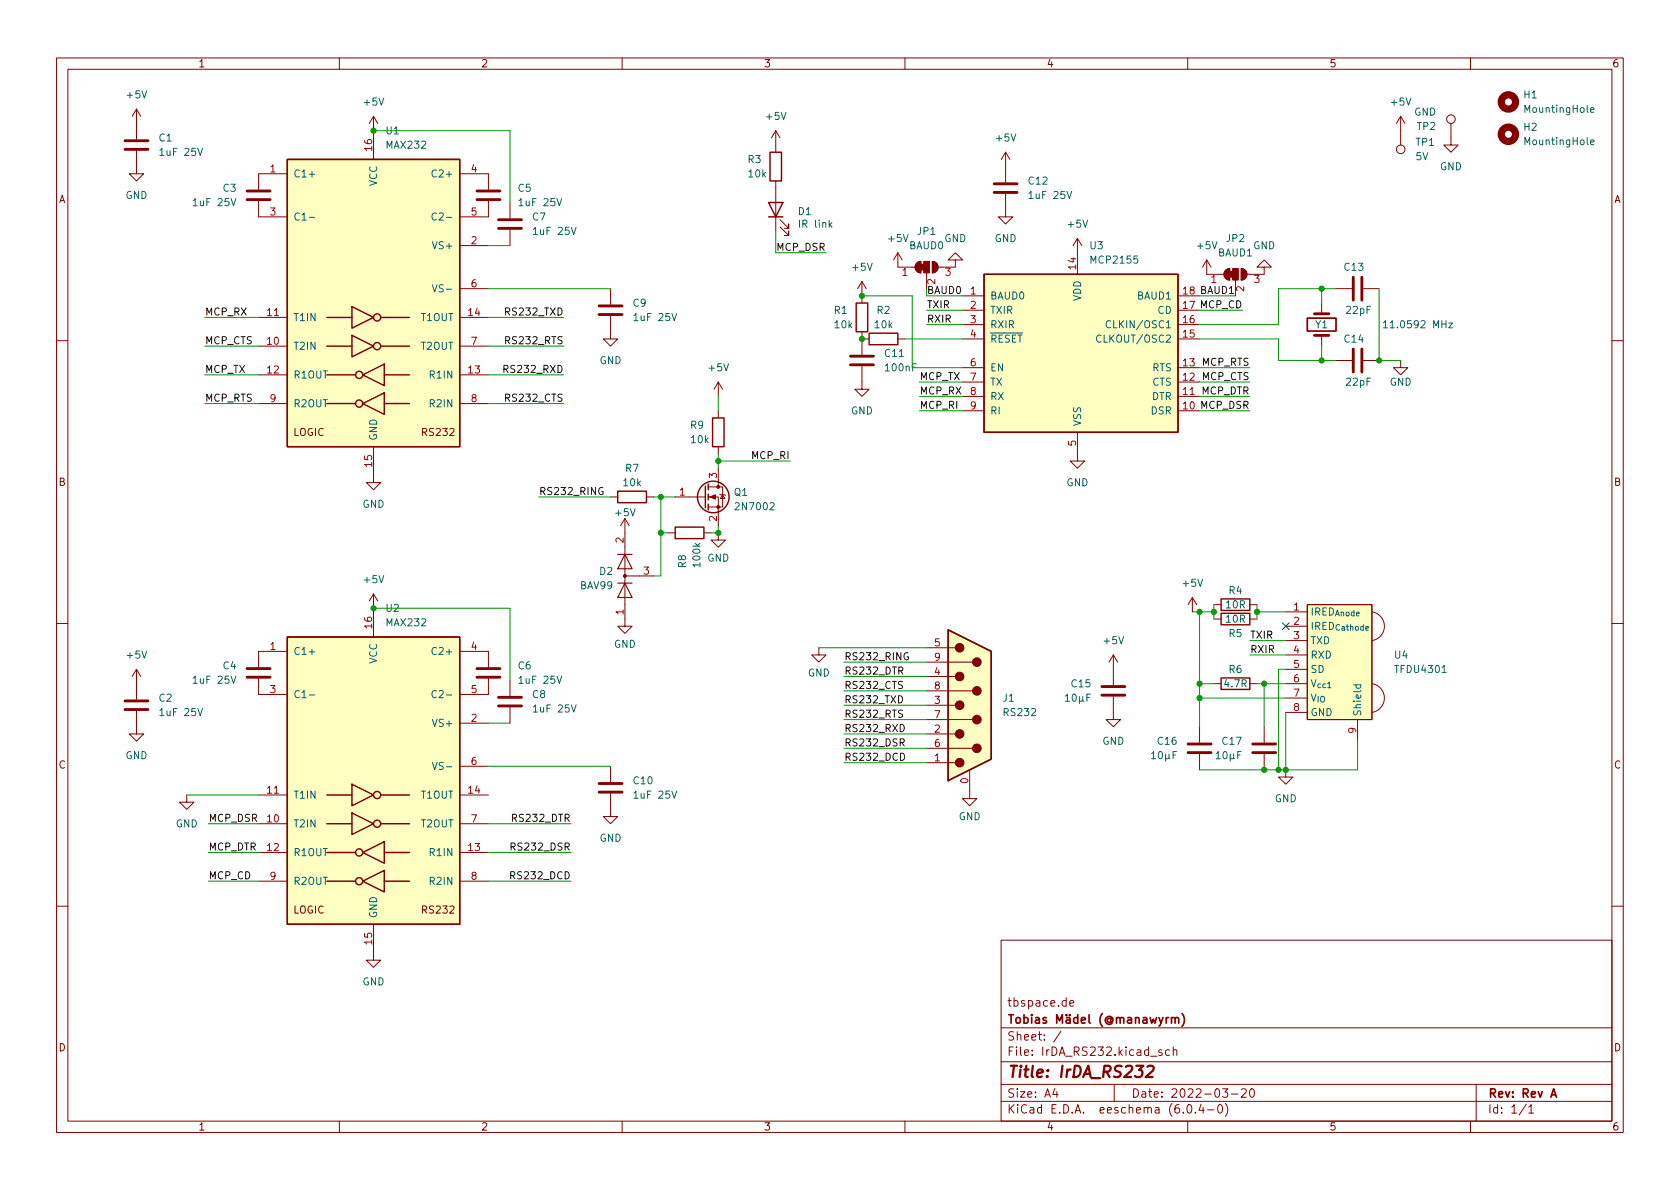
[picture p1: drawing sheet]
<svg xmlns="http://www.w3.org/2000/svg" width="297mm" height="210mm" viewBox="0 0 297 210" stroke-linecap="round" stroke-linejoin="round" font-family="sans-serif">
<g fill="none" stroke="#840000" stroke-width=".18">
<path d="M10 10.2h277v190.1h-277zM12 12.2h273v186.1h-273zM24.1 19.3v5.3M24.1 19.3l.8 1.3M24.1 19.3l-.7 1.3M60 10.2v2M110 10.2v2M160 10.2v2M210 10.2v2M260 10.2v2M24.1 26.7v4h1.3l-1.3 1.3-1.2-1.3h1.2M45.7 35.6v2.7h5.1"/>
<path d="M50.8 30.7h-5.1v2.8M66 20.6v7.6M66 20.6l.8 1.2M66 20.6l-.7 1.2M81.3 30.7h5.1v2.8M86.4 35.6v2.7h-5.1M90.2 35.8v2.8M137.2 23.1v3.8M137.2 32v8.9M137.2 23.1l-.8 1.3M137.2 23.1l.7 1.3M137.9 38.9l1.5 1.5v-.8v.8h-.7"/>
<path d="M177.8 34.3v4h1.3l-1.3 1.3-1.3-1.3h1.3M177.8 26.9v5.4M177.8 26.9l.8 1.3M177.8 26.9l-.8 1.3M247.6 20.6l-.7 1.2M247.6 20.6v5M247.6 20.6l.8 1.2M256.5 21.8v3.8h-1.2l1.2 1.3 1.3-1.3h-1.3M45.7 56.1h5.1M81.3 51h5.1M81.3 56.1h5.1M81.3 43.4h5.1"/>
<path d="M90.2 40.6v2.8M107.9 55.9v4h1.3l-1.3 1.3-1.2-1.3h1.2M107.9 51v2.8M137.9 40.1l1.5 1.6v-.8v.8h-.7M152.4 59.9h1.3M152.4 49.8v3.8M152.4 58.7v4M152.4 49.8l.8 1.2M152.4 49.8l-.8 1.2M158.7 59.9h1.3M158.7 44.7l-.7 1.3M158.7 44.7v2.5h3.1"/>
<path d="M158.7 44.7l.8 1.3M162.1 46.5l.7-.3v2.1a1.02 1.02 0 0 1-.9-.7 1.02 1.02 0 0 1 .2-1.1zM163.8 48.3v2.7M164.8 46.2a1.02 1.02 0 0 1 1.1 1 1.02 1.02 0 0 1-1.1 1.1zM168.9 46h-1.3l1.3-1.3 1.3 1.3h-1.3v1.2h-3M170.2 52.3h3.8M170.2 59.9h3.8M170.2 57.4h3.8M170.2 54.9h3.8M190.5 42.2v6.3M190.5 42.2l-.8 1.2M190.5 42.2l.8 1.2"/>
<path d="M208.3 52.3h3.8M208.3 59.9h3.8M208.3 57.4h3.8M208.3 54.9h3.8M213.4 46v2.5h3M213.4 46l-.8 1.2M213.4 46l.7 1.2M216.7 47.8l.7-.3v2a1.02 1.02 0 0 1-.9-.6 1.02 1.02 0 0 1 .2-1.1zM218.4 49.5v2.8M219.5 47.5a1.02 1.02 0 0 1 1 1 1.02 1.02 0 0 1-1 1zM223.5 47.2h-1.3l1.3-1.2 1.3 1.2h-1.3v1.3h-3M233.7 53.6v1.9"/>
<path d="M233.7 59.3v1.9M236.2 51h2.8M241 51h2.8M10 60.2h2M45.7 61.2h5.1M45.7 66.3h5.1M45.7 71.4h5.1M66 79v6.3h1.3l-1.3 1.3-1.2-1.3h1.2M81.3 61.2h5.1M81.3 66.3h5.1M81.3 71.4h5.1M127 67.6v2.5"/>
<path d="M127 72.6v1.3M127 79v1.3M127 67.6l-.8 1.2M127 67.6l.8 1.2M152.4 64.8v4h1.3l-1.3 1.3-1.3-1.3h1.3M170.2 72.6h3.8M170.2 70.1h3.8M170.2 67.6h3.8M170.2 65h3.8M190.5 76.4v5.1h1.3l-1.3 1.3-1.3-1.3h1.3M208.3 72.6h3.8M208.3 70.1h3.8"/>
<path d="M208.3 67.6h3.8M208.3 65h3.8M236.2 63.7h2.8M241 63.7h2.8M247.6 63.7v1.3h1.3l-1.3 1.3-1.2-1.3h1.2M285 60.2h2M107.9 87.9h1.3M110.5 91.7v19h1.3l-1.3 1.3-1.3-1.3h1.3M110.5 91.7l-.8 1.3M110.5 91.7l.8 1.3M114.3 87.9h1.3M118.1 94.2h1.3"/>
<path d="M119.4 87.9h5.3M124.5 94.2h1.2M125.2 87.9h1.8v5.1M125.2 86.1h2.6v3.6h-2.6M127 94.2v1.3h1.3l-1.3 1.3-1.3-1.3h1.3M127 82.8v3.3M127.3 87.4l.1 .1h.7l.2 .1M127.8 87.5l.3 .6h-.7zM10 110.2h2M24.1 118.4l.8 1.2M24.1 118.4v5.3M24.1 118.4l-.7 1.2"/>
<path d="M50.8 115.2h-5.1v2.8M66 105l.8 1.3M66 105v7.6M66 105l-.7 1.3M81.3 115.2h5.1v2.8M110.5 101.8h5.1M144.8 114.5v1.3h1.2l-1.2 1.3-1.3-1.3h1.3M163.8 119.6h5.1M163.8 117.1h8.2M163.8 114.5h5.1M196.8 115.8v5.4M196.8 115.8l-.7 1.3"/>
<path d="M196.8 115.8l.8 1.3M210.8 105.7l-.7 1.2M210.8 105.7v2.5M210.8 105.7l.8 1.2M214.6 106.9h1.3M214.6 109.5h1.3M221 106.9h1.2M221 109.5h1.2M227.3 110.7h3.8M227.3 108.2h3.8M227.3 113.3h3.8M227.3 115.8h3.8"/>
<path d="M227.3 118.4h3.8M231.1 106.9h11.5v20.3h-11.5zM242.6 108.2a2.57 2.57 0 0 1 2.2 2.5 2.57 2.57 0 0 1-2.2 2.6M285 110.2h2M24.1 125.7v4.1h1.3l-1.3 1.3-1.2-1.3h1.2M45.7 120v2.8h5.1M81.3 127.9h5.1M81.3 135.5h5.1M86.4 120v2.8h-5.1M90.2 120.3v2.8M90.2 125.1v2.8M107.9 135.5v2.8"/>
<path d="M163.8 134.9h5.1M163.8 132.3h8.2M163.8 129.8h5.1M163.8 127.2h8.2M163.8 124.7h5.1M163.8 122.2h8.2M171.4 136.1v5.1h1.3l-1.3 1.3-1.2-1.3h1.2M196.8 123.2v4h1.3l-1.3 1.3-1.2-1.3h1.2M212.1 128.5v2.8M212.1 133.3v2.8M214.6 120.9h1.3M221 120.9h1.2"/>
<path d="M223.5 128.5v2.8M223.5 133.3v2.8M227.3 136.1v1.3h1.3l-1.3 1.3-1.2-1.3h1.2M227.3 120.9h3.8M227.3 123.4h3.8M227.3 126h3.8M240 127.2v3.9M242.6 120.9a2.57 2.57 0 0 1 2.2 2.5 2.57 2.57 0 0 1-2.2 2.6M33 140.6v1.3h1.3l-1.3 1.2-1.3-1.2h1.3M45.7 145.7h5.1M45.7 140.6h5.1M45.7 150.7h5.1"/>
<path d="M45.7 155.8h5.1M81.3 145.7h5.1M81.3 140.6h5.1M81.3 150.7h5.1M81.3 155.8h5.1M107.9 140.3v4.1h1.3l-1.3 1.3-1.2-1.3h1.2M10 160.2h2M66 163.4v6.4h1.3l-1.3 1.3-1.2-1.3h1.2M177 166.3h108v32h-108zM189.1 177.4l.8-.1-.1-.3-.4-.1-.3 .2 .1 .8h.6M285 160.2h2M60 198.3v2"/>
<path d="M110 198.3v2M160 198.3v2M177 194.8h108M177 191.8h108M177 187.8h108M177 181.8h108M186.5 192.5l-.4 1h1M186.9 193v1M187.6 182.4l-1.3 1.9M197 191.8v3M205.4 185.7l-.3-.1-.2 .2v.3l.5 .1v.4h-.5M206.8 185.7l-.4-.1-.3 .3v.4l.1 .3h.6"/>
<path d="M207.4 185.8l.2-.2 .4 .1 .1 .9M207.4 185.1v1.5M210 198.3v2M210.1 195.4l.1-.1a.81 .81 0 0 1 .6 .7 .81 .81 0 0 1-.3 .8h-.1a.81 .81 0 0 1-.6-.6 .81 .81 0 0 1 .3-.8zM211.4 196.7v.1M212.4 195.3l-.4 1h.9M212.7 195.8v1M213.5 196.3h1.1M215.5 195.4l.1-.1a.81 .81 0 0 1 .6 .7 .81 .81 0 0 1-.3 .8h-.1a.81 .81 0 0 1-.6-.6 .81 .81 0 0 1 .3-.8zM216.1 192.5h1l-.5 .6 .4 .1v.7l-.2 .1h-.4l-.3-.1M216.6 195.1a1.72 1.72 0 0 1 0 2.3M217.7 193.5h1.2"/>
<path d="M219.5 192.7l.6-.2 .2 .2 .1 .3-1 1h1M221.1 192.7l.2-.2a.81 .81 0 0 1 .6 .7 .81 .81 0 0 1-.3 .8h-.2a.81 .81 0 0 1-.3-1.3zM260 198.3v2M261 191.8v6.5M269.9 195.3l-1.3 1.9M270.3 195.8l.4-.5v1.5M270.3 196.8h.9"/>
<circle cx="247.6" cy="26.4" r=".76"/>
<circle cx="256.5" cy="21.1" r=".76"/>
</g>
<g fill="none" stroke="#840000" stroke-width=".3">
<path d="M231.1 56.3h5.1v2.2h-5.1zM178.3 179.4h.9M178.8 179.4v1.5M181.1 179.4v1.5M182.4 179.4v.2M182.4 179.9v1M188.6 179.4v.2M189.1 179.4v.2M190.6 179.4v1.5M192.6 179.4v1.3l.2 .2M194.9 179.2a1.72 1.72 0 0 0 0 2.3M197.4 179.9v1"/>
<path d="M200.8 179.9v1M203.3 179.9l.3 1 .3-.7 .3 .7 .3-1M204.9 179.9l.4 1M205.6 179.9l-.5 1.4-.2 .1M206.2 179.9v1M206.6 179.9l-.3 .1-.1 .2M207.1 179.9v1M209 179.2a1.72 1.72 0 0 1 0 2.3M179.7 180.1l.2-.2 .4 .2 .1 .5-.1 .3h-.4l-.2-.1zM181.1 180l.4-.1 .3 .3v.4l-.2 .3h-.5M183.1 180h.6l.1 .9M183.8 180.3l-.5 .1a.29 .29 0 0 0-.3 .2 .29 .29 0 0 0 .3 .3h.5"/>
<path d="M185 180l-.4-.1-.2 .2 .1 .3 .5 .1v.4h-.6M186.8 180.9v-1.5l.5 1.1 .5-1.1v1.5M188.6 180h.5l.1 .9M189.2 180.3l-.5 .1a.29 .29 0 0 0-.2 .2 .29 .29 0 0 0 .2 .3h.5M190.6 180l-.5-.1-.3 .3v.4l.2 .3h.6M191.2 180.4l.7-.1-.1-.3-.4-.1-.2 .2 .1 .8h.5M196.4 180.2a.36 .36 0 0 0-.5 0 .36 .36 0 0 0 0 .5 .36 .36 0 0 0 .5-.1M196.4 180.1v.5l.2 .1a.63 .63 0 0 0-.2-1 .63 .63 0 0 0-.9 .4 .7 .7 0 0 0 .2 .9 .7 .7 0 0 0 .9-.1M197.4 180.1l.2-.2 .4 .1 .1 .9M198.1 180.1l.2-.2 .3 .1 .1 .9M199.4 180h.6l.1 .9M200.1 180.3l-.5 .1a.29 .29 0 0 0-.3 .2 .29 .29 0 0 0 .3 .3h.5"/>
<path d="M200.8 180.1l.2-.2 .3 .1 .1 .9M202.1 180h.6l.1 .9M202.8 180.3l-.5 .1a.29 .29 0 0 0-.3 .2 .29 .29 0 0 0 .3 .3h.5M207.1 180.1l.2-.2 .4 .1 .1 .9M207.8 180.1l.2-.2 .3 .1 .1 .9M274.2 194l.5-1.5 .5 1.5M274.3 193.6h.8"/>
</g>
<path d="M202.9 188.7l.3-.2h.5a.45 .45 0 0 1 .3 .5l-.2 .3-1.2 1.2h1.2" fill="none" stroke="#840000" stroke-width=".4"/>
<g fill="none" stroke="#840000" stroke-width=".25">
<path d="M50.8 28.2h30.5v50.8h-30.5zM135.9 35.8h2.5l-1.2 2.5zM135.9 38.3h2.5M136.1 26.9h2.1v5.1h-2.1zM57.8 56.1h4.4M62.2 59.3l3.8 1.9-3.8 1.9zM62.2 54.2l3.8 1.9-3.8 1.9zM67.3 56.1h5.1M151.4 53.6h2v5.1h-2zM153.7 58.9h5v2.1h-5zM174 48.5h34.3v27.9h-34.3zM57.8 61.2h4.4"/>
<path d="M57.8 71.4h5.1M57.8 66.3h5.1M64.1 71.4l3.8-1.9v3.8zM64.1 66.3l3.8-1.9v3.8zM67.3 61.2h5.1M67.9 71.4h4.5M67.9 66.3h4.5M126 73.9h2v5.1h-2zM109.2 86.9h5.1v2h-5.1zM119.4 93.2h5.1v2h-5.1zM124.7 86v3.8M125.2 85.6v1"/>
<path d="M125.2 87.4v1M125.2 89.1v1.1M50.8 112.6h30.5v50.8h-30.5zM167.6 111.4l7.7 3.8v19l-7.7 3.8zM215.9 105.9h5.1v2h-5.1zM215.9 108.5h5.1v2h-5.1zM215.9 119.9h5.1v2h-5.1zM62.2 138.7l3.8 1.9-3.8 1.9zM57.8 145.7h4.4M57.8 140.6h4.4M57.8 155.8h5.1M57.8 150.7h5.1"/>
<path d="M62.2 143.8l3.8 1.9-3.8 1.9zM64.1 155.8l3.8-1.9v3.8zM64.1 150.7l3.8-1.9v3.8zM67.3 145.7h5.1M67.3 140.6h5.1M67.9 155.8h4.5M67.9 150.7h4.5"/>
<circle cx="66.7" cy="56.1" r=".63"/>
<circle cx="63.5" cy="71.4" r=".63"/>
<circle cx="63.5" cy="66.3" r=".63"/>
<circle cx="66.7" cy="61.2" r=".63"/>
<circle cx="126.1" cy="87.9" r="2.79"/>
<circle cx="63.5" cy="155.8" r=".63"/>
<circle cx="63.5" cy="150.7" r=".63"/>
<circle cx="66.7" cy="145.7" r=".63"/>
<circle cx="66.7" cy="140.6" r=".63"/>
</g>
<g fill="none" stroke="#840000" stroke-width=".51">
<path d="M22.1 26.4h4.1M22.1 24.9h4.1M43.7 33.8h4.1M43.7 35.3h4.1M84.3 33.8h4.1M84.3 35.3h4.1M88.1 38.9h4.1M175.8 34h4M175.8 32.5h4M88.1 40.4h4.1M105.9 55.6h4.1M105.9 54.1h4.1"/>
<path d="M232.4 59.3h2.5M232.4 55.5h2.5M239.3 49v4.1M240.8 49v4.1M150.4 64.5h4M150.4 63h4M239.3 61.7v4.1M240.8 61.7v4.1M43.7 119.8h4.1M43.7 118.2h4.1M84.3 119.8h4.1M84.3 118.2h4.1"/>
<path d="M22.1 125.5h4.1M22.1 123.9h4.1M88.1 123.3h4.1M88.1 124.8h4.1M105.9 138.6h4.1M194.8 121.4h4.1M194.8 122.9h4.1M210.1 131.6h4M210.1 133.1h4M221.5 131.6h4.1M221.5 133.1h4.1M105.9 140.1h4.1"/>
</g>
<g fill="none" stroke="#006464" stroke-width=".18">
<path d="M281.2 19.4l.6-.1v-.2l-.4-.1-.2 .2 .1 .6h.5M54.7 38.4h.9M77.2 30.2a.6 .6 0 0 0-.9 .4 .6 .6 0 0 0 .6 .7l.3-.1M77.2 37.8a.6 .6 0 0 0-.9 .4 .6 .6 0 0 0 .6 .7l.3-.1M146.7 39.7l.4 .5M147.1 39.3l-.5 .5M281.2 25.2l.6-.2v-.2l-.4-.1-.2 .2 .1 .6h.5M76.4 50.4l.5 1.2 .4-1.2M194.7 59.4a.6 .6 0 0 0-.9 .4 .6 .6 0 0 0 .6 .7l.3-.1M196.4 56.8a.6 .6 0 0 0-.9 .4 .6 .6 0 0 0 .6 .8l.3-.1M244.6 57.1l.4-.4v1.3M244.6 58h.7"/>
<path d="M256.1 57.1h.7l-.7 .9h.7M77.2 114.6a.6 .6 0 0 0-.9 .4 .6 .6 0 0 0 .6 .8l.3-.2M54.7 122.9h.9M76.4 134.8l.5 1.3 .4-1.3M77.2 122.2a.6 .6 0 0 0-.9 .5 .6 .6 0 0 0 .6 .7l.3-.1M188.4 123.1l.3-.4v1.3M188.4 124h.7M189.7 122.9l.2-.2a.68 .68 0 0 1 .4 .7 .68 .68 0 0 1-.4 .6l-.2-.1-.1-.4zM190.8 123.2v1.2M191.4 123.8l.2 .2M191.4 123.2v.8h-.4l-.2-.2M192.2 123.3h.4"/>
<path d="M192.8 122.7h-.6v1.3M203.6 133.3l.4-.4v1.3M203.6 134.2h.7M204.9 133l.2-.1a.68 .68 0 0 1 .5 .6 .68 .68 0 0 1-.5 .7l-.2-.1-.1-.4zM206.1 133.3v1.3M206.7 134l.2 .2M206.7 133.3l-.1 .8-.3 .1-.2-.2M207.4 133.5h.4M208 132.9h-.6v1.3M215 133.3l.4-.4v1.3M215 134.2h.8M216.4 133l.1-.1a.68 .68 0 0 1 .5 .6 .68 .68 0 0 1-.5 .7l-.1-.1-.2-.4z"/>
<path d="M217.5 133.3v1.3M218.1 134l.2 .2M218.1 133.3v.8l-.4 .1-.2-.2M218.8 133.5h.5M219.4 132.9h-.6v1.3M231.8 122.7l.5 1.3 .4-1.3M233.1 123.1v1.1M233.5 123.3l.2-.2a.34 .34 0 0 1 .5 .4v.3a.34 .34 0 0 1-.4 .4 .34 .34 0 0 1-.3-.4zM239.3 121.1h1.3M239.8 121.1v.4l.2 .2 .5-.1v-.5"/>
</g>
<g fill="#840000" stroke="#840000" stroke-width=".18">
<path d="M125.5 87.9l1-.4v.8z"/>
<path d="M217.4 48h.5v1h-.5z"/>
<path d="M216.7 47.8l.7-.3v2a1.02 1.02 0 0 1-.9-.6 1.02 1.02 0 0 1 .2-1.1z"/>
<path d="M217.9 47.5h1v2h-1z"/>
<path d="M219.5 47.5a1.02 1.02 0 0 1 1 1 1.02 1.02 0 0 1-1 1z"/>
<path d="M162.8 46.7h.5v1h-.5z"/>
<path d="M162.1 46.5l.7-.3v2.1a1.02 1.02 0 0 1-.9-.7 1.02 1.02 0 0 1 .2-1.1z"/>
<path d="M163.3 46.2h1v2.1h-1z"/>
<path d="M164.8 46.2a1.02 1.02 0 0 1 1.1 1 1.02 1.02 0 0 1-1.1 1.1z"/>
<circle cx="127" cy="89.7" r=".25"/>
<circle cx="127" cy="86.1" r=".25"/>
<circle cx="110.5" cy="101.8" r=".25"/>
<circle cx="169.7" cy="134.9" r=".76"/>
<circle cx="169.7" cy="129.8" r=".76"/>
<circle cx="169.7" cy="124.7" r=".76"/>
<circle cx="169.7" cy="119.6" r=".76"/>
<circle cx="169.7" cy="114.5" r=".76"/>
<circle cx="172.7" cy="132.3" r=".76"/>
<circle cx="172.7" cy="127.2" r=".76"/>
<circle cx="172.7" cy="122.2" r=".76"/>
<circle cx="172.7" cy="117.1" r=".76"/>
</g>
<path d="M109.2 98h2.6M110.5 98l1.3 2.6h-2.6zM109.2 103.1h2.6M110.5 103.1l1.3 2.6h-2.6z" fill="none" stroke="#840000" stroke-width=".2"/>
<g fill="#ffffc2" stroke="#ffffc2" stroke-width=".18">
<path d="M50.8 112.6h30.5v50.8h-30.5z"/>
<path d="M167.6 111.4l7.7 3.8v19l-7.7 3.8z"/>
<path d="M231.1 106.9h11.5v20.3h-11.5z"/>
<path d="M174 48.5h34.3v27.9h-34.3z"/>
<path d="M50.8 28.2h30.5v50.8h-30.5z"/>
</g>
<g fill="none" stroke="#840000" stroke-width="1.3">
<circle cx="266.7" cy="18" r="1.27"/>
<circle cx="266.7" cy="23.7" r="1.27"/>
</g>
<path d="M89.1 65.3l.6-.1 .1-.2v-.3l-.7-.1v1.3M106.6 86.3a.59 .59 0 0 0-.8 .5 .59 .59 0 0 0 .8 .6v-.5h-.2M160.5 115.5a.59 .59 0 0 0-.7 .5 .59 .59 0 0 0 .7 .6l.1-.5h-.2M159.2 128.1a.64 .64 0 0 1 .7 .6 .64 .64 0 0 1-.7 .7zM90.4 149.7h.6l.1-.2-.1-.3-.6-.1v1.2" fill="none" stroke="#0f0f0f" stroke-width=".18"/>
<g fill="none" stroke="#009600" stroke-width=".18">
<path d="M66 23.1h24.2v12.7M36.2 56.1h9.5M86.4 56.1h13.3M86.4 43.4h3.8M86.4 51h21.5M137.2 40.9v3.8h8.8M152.4 52.3h8.9v12.7h8.9M160 59.9h10.2M163.8 52.3h6.4M163.8 57.4h6.4M163.8 54.9h6.4M212.1 59.9h14v3.8h10.1"/>
<path d="M212.1 52.3h6.3M212.1 54.9h7.6M233.7 51v2.6M236.2 51h-10.1v6.4h-14M243.8 51v12.7h3.8M36.2 71.4h9.5M36.2 66.3h9.5M36.2 61.2h9.5M86.4 71.4h13.3M86.4 66.3h13.3M86.4 61.2h13.3M127 70.1v2.5"/>
<path d="M162.6 67.6h7.6M162.6 72.6h7.6M162.6 70.1h7.6M212.1 67.6h8.9M212.1 72.6h8.9M212.1 70.1h8.9M212.1 65h8.9M233.7 61.2v2.5M95.2 87.9h12.7M115.6 87.9h3.8M116.8 87.9v13.9h-1.2M116.8 94.2h1.3"/>
<path d="M127 93v1.2h-1.3M127 80.3v2.5M127 81.5h12.7M66 107.6h24.2v12.7M144.8 114.5h19M149.2 117.1h14.6M149.2 119.6h14.6M210.8 108.2h3.8M212.1 108.2v20.3M214.6 106.9v2.6M221 115.8h6.3M221 113.3h6.3"/>
<path d="M222.2 108.2h5.1M222.2 106.9v2.6M227.3 118.4h-1.2v17.7M86.4 127.9h3.8M86.4 135.5h21.5M149.2 122.2h14.6M149.2 127.2h14.6M149.2 132.3h14.6M149.2 134.9h14.6M149.2 129.8h14.6M149.2 124.7h14.6M212.1 120.9h2.5"/>
<path d="M212.1 123.4h15.2M222.2 120.9h5.1M223.5 120.9v7.6M227.3 126v10.1M240 131.1v5h-27.9M33 140.6h12.7M36.8 150.7h8.9M36.8 155.8h8.9M36.8 145.7h8.9M86.4 150.7h14.6M86.4 155.8h14.6M86.4 145.7h14.6"/>
</g>
<path d="M226.7 110.1l1.2 1.2M227.9 110.1l-1.2 1.2" fill="none" stroke="#000084" stroke-width=".18"/>
<g fill="#009600" stroke="#009600" stroke-width=".18">
<circle cx="243.8" cy="63.7" r=".46"/>
<circle cx="222.2" cy="108.2" r=".46"/>
<circle cx="214.6" cy="108.2" r=".46"/>
<circle cx="233.7" cy="51" r=".46"/>
<circle cx="233.7" cy="63.7" r=".46"/>
<circle cx="152.4" cy="52.3" r=".46"/>
<circle cx="152.4" cy="59.9" r=".46"/>
<circle cx="66" cy="107.6" r=".46"/>
<circle cx="66" cy="23.1" r=".46"/>
<circle cx="223.5" cy="120.9" r=".46"/>
<circle cx="223.5" cy="136.1" r=".46"/>
<circle cx="212.1" cy="120.9" r=".46"/>
<circle cx="212.1" cy="123.4" r=".46"/>
<circle cx="227.3" cy="136.1" r=".46"/>
<circle cx="226.1" cy="136.1" r=".46"/>
<circle cx="212.1" cy="108.2" r=".46"/>
<circle cx="116.8" cy="87.9" r=".46"/>
<circle cx="116.8" cy="94.2" r=".46"/>
<circle cx="127" cy="94.2" r=".46"/>
<circle cx="127" cy="81.5" r=".46"/>
</g>
<text font-size="2.8" fill="#840000" x="178" y="190.6">Title: IrDA_RS232</text>
<g font-size="2.1" fill="#840000">
<text x="178" y="178">tbspace.de</text>
<text x="178" y="184">Sheet: /</text>
<text x="178" y="186.7">File: IrDA_RS232.kicad_sch</text>
<text x="178" y="196.9">KiCad E.D.A. eeschema (6.0.4-0)</text>
<text x="178" y="194.1">Size: A4</text>
<text x="200" y="194.1">Date: 2022-03-20</text>
<text x="263" y="194.1">Rev: Rev A</text>
<text x="263" y="196.9">Id: 1/1</text>
</g>
<g font-size="1.8" fill="#840000">
<text x="35" y="11.9">1</text>
<text x="85" y="11.9">2</text>
<text x="135" y="11.9">3</text>
<text x="185" y="11.9">4</text>
<text x="235" y="11.9">5</text>
<text x="285" y="11.9">6</text>
<text x="10.3" y="35.9">A</text>
<text x="285.3" y="35.9">A</text>
<text x="51.8" y="77.1">LOGIC</text>
<text x="74.8" y="77.1">RS232</text>
<text x="10.3" y="85.9">B</text>
<text x="285.3" y="85.9">B</text>
<text x="10.3" y="135.9">C</text>
<text x="285.3" y="135.9">C</text>
<text x="51.8" y="161.5">LOGIC</text>
<text x="74.8" y="161.5">RS232</text>
<text x="10.3" y="185.9">D</text>
<text x="285.3" y="185.9">D</text>
<text x="35" y="199.9">1</text>
<text x="85" y="199.9">2</text>
<text x="135" y="199.9">3</text>
<text x="185" y="199.9">4</text>
<text x="235" y="199.9">5</text>
<text x="285" y="199.9">6</text>
</g>
<g font-size="1.8" fill="#006464">
<text x="22.5" y="17.4">+5V</text>
<text x="269.5" y="17.4">H1</text>
<text x="64.4" y="18.7">+5V</text>
<text x="68.3" y="23.7">U1</text>
<text x="135.6" y="21.2">+5V</text>
<text x="246.1" y="18.7">+5V</text>
<text x="250" y="20.4">GND</text>
<text x="250.6" y="23">TP2</text>
<text x="269.5" y="23.1">H2</text>
<text x="269.8" y="19.9">MountingHole</text>
<text x="28.1" y="25">C1</text>
<text x="28.6" y="27.6">1uF 25V</text>
<text x="68.4" y="26.3">MAX232</text>
<text x="132.3" y="28.8">R3</text>
<text x="176.2" y="25">+5V</text>
<text x="250.3" y="28.3">5V</text>
<text x="250.4" y="25.8">TP1</text>
<text x="269.8" y="25.6">MountingHole</text>
<text x="22.2" y="35.2">GND</text>
<text x="39.5" y="33.9">C3</text>
<text x="51.8" y="31.4">C1+</text>
<text x="66.7" y="32.9" transform="rotate(-90 66.7 32.9)">VCC</text>
<text x="77" y="31.4">C2+</text>
<text x="91.6" y="33.9">C5</text>
<text x="132.4" y="31.4">10k</text>
<text x="181.9" y="32.6">C12</text>
<text x="182.3" y="35.2">1uF 25V</text>
<text x="254.6" y="30.1">GND</text>
<text x="34.5" y="36.4">1uF 25V</text>
<text x="51.8" y="39">C1-</text>
<text x="77.4" y="39">C2-</text>
<text x="92.1" y="36.4">1uF 25V</text>
<text x="94.2" y="39">C7</text>
<text x="94.6" y="41.5">1uF 25V</text>
<text x="141.2" y="38">D1</text>
<text x="141.5" y="40.3">IR link</text>
<text x="162.3" y="41.5">JP1</text>
<text x="188.9" y="40.3">+5V</text>
<text x="76.9" y="44.1">VS+</text>
<text x="150.8" y="47.9">+5V</text>
<text x="157.2" y="42.8">+5V</text>
<text x="160.8" y="44.1">BAUD0</text>
<text x="166.9" y="42.8">GND</text>
<text x="175.8" y="42.8">GND</text>
<text x="192.7" y="44.1">U3</text>
<text x="193.1" y="46.6">MCP2155</text>
<text x="211.8" y="44.1">+5V</text>
<text x="215.4" y="45.3">BAUD1</text>
<text x="216.9" y="42.8">JP2</text>
<text x="221.6" y="44.1">GND</text>
<text x="237.8" y="47.9">C13</text>
<text x="77.3" y="51.7">VS-</text>
<text x="175" y="53">BAUD0</text>
<text x="191.1" y="53.3" transform="rotate(-90 191.1 53.3)">VDD</text>
<text x="201.2" y="53">BAUD1</text>
<text x="51.8" y="56.8">T1IN</text>
<text x="74.5" y="56.8">T1OUT</text>
<text x="111.9" y="54.2">C9</text>
<text x="112.4" y="56.8">1uF 25V</text>
<text x="147.5" y="55.5">R1</text>
<text x="147.6" y="58">10k</text>
<text x="154.7" y="58">10k</text>
<text x="155.1" y="55.5">R2</text>
<text x="175" y="55.5">TXIR</text>
<text x="175" y="58">RXIR</text>
<text x="196.6" y="58">CLKIN/OSC1</text>
<text x="204.7" y="55.5">CD</text>
<text x="232.6" y="58">Y1</text>
<text x="238.1" y="55.5">22pF</text>
<text x="245.2" y="58">11.0592 MHz</text>
<text x="51.8" y="61.8">T2IN</text>
<text x="74.5" y="61.8">T2OUT</text>
<text x="106" y="64.4">GND</text>
<text x="125.4" y="65.7">+5V</text>
<text x="156.5" y="63.1">C11</text>
<text x="156.7" y="65.7">100nF</text>
<text x="175" y="60.6">~{RESET}</text>
<text x="175" y="65.7">EN</text>
<text x="194.6" y="60.6">CLKOUT/OSC2</text>
<text x="203.7" y="65.7">RTS</text>
<text x="237.8" y="60.6">C14</text>
<text x="51.8" y="66.9">R1OUT</text>
<text x="76.2" y="66.9">R1IN</text>
<text x="175" y="68.2">TX</text>
<text x="175" y="70.7">RX</text>
<text x="203.6" y="70.7">DTR</text>
<text x="203.7" y="68.2">CTS</text>
<text x="238.1" y="68.2">22pF</text>
<text x="245.7" y="68.2">GND</text>
<text x="51.8" y="72">R2OUT</text>
<text x="66.7" y="78" transform="rotate(-90 66.7 78)">GND</text>
<text x="76.2" y="72">R2IN</text>
<text x="122.1" y="75.8">R9</text>
<text x="150.4" y="73.3">GND</text>
<text x="175" y="73.3">RI</text>
<text x="191.1" y="75.4" transform="rotate(-90 191.1 75.4)">VSS</text>
<text x="203.5" y="73.3">DSR</text>
<text x="110.6" y="83.4">R7</text>
<text x="122.2" y="78.4">10k</text>
<text x="64.1" y="89.8">GND</text>
<text x="110.3" y="86">10k</text>
<text x="129.8" y="87.7">Q1</text>
<text x="188.5" y="86">GND</text>
<text x="108.9" y="91.3">+5V</text>
<text x="130.3" y="90.2">2N7002</text>
<text x="106" y="101.6">D2</text>
<text x="121.3" y="100.4" transform="rotate(-90 121.3 100.4)">R8</text>
<text x="123.8" y="100.1" transform="rotate(-90 123.8 100.1)">100k</text>
<text x="125" y="99.3">GND</text>
<text x="64.4" y="103.1">+5V</text>
<text x="102.6" y="104.2">BAV99</text>
<text x="209.2" y="103.8">+5V</text>
<text x="216.8" y="107.6">10R</text>
<text x="217.3" y="105">R4</text>
<text x="68.3" y="108.2">U2</text>
<text x="68.4" y="110.7">MAX232</text>
<text x="195.3" y="113.9">+5V</text>
<text x="216.8" y="110.1">10R</text>
<text x="217.3" y="112.6">R5</text>
<text x="231.6" y="111.4">IRED_{Cathode}</text>
<text x="231.6" y="108.8">IRED_{Anode}</text>
<text x="231.6" y="113.9">TXD</text>
<text x="22.5" y="116.5">+5V</text>
<text x="39.5" y="118.4">C4</text>
<text x="51.8" y="115.8">C1+</text>
<text x="66.7" y="117.4" transform="rotate(-90 66.7 117.4)">VCC</text>
<text x="77" y="115.8">C2+</text>
<text x="91.6" y="118.4">C6</text>
<text x="108.5" y="114.5">GND</text>
<text x="142.8" y="119.6">GND</text>
<text x="217.3" y="119">R6</text>
<text x="231.6" y="116.5">RXD</text>
<text x="231.6" y="119">SD</text>
<text x="246.6" y="116.5">U4</text>
<text x="246.9" y="119">TFDU4301</text>
<text x="28.1" y="124.1">C2</text>
<text x="34.5" y="120.9">1uF 25V</text>
<text x="51.8" y="123.4">C1-</text>
<text x="77.4" y="123.4">C2-</text>
<text x="92.1" y="120.9">1uF 25V</text>
<text x="94.2" y="123.4">C8</text>
<text x="94.6" y="126">1uF 25V</text>
<text x="177.3" y="124.1">J1</text>
<text x="189.5" y="121.5">C15</text>
<text x="216.6" y="121.5">4.7R</text>
<text x="231.6" y="121.5">V_{cc1}</text>
<text x="28.6" y="126.6">1uF 25V</text>
<text x="76.9" y="128.5">VS+</text>
<text x="177.6" y="126.6">RS232</text>
<text x="194.9" y="131.7">GND</text>
<text x="204.7" y="131.7">C16</text>
<text x="216.2" y="131.7">C17</text>
<text x="231.6" y="126.6">GND</text>
<text x="240.7" y="126.7" transform="rotate(-90 240.7 126.7)">Shield</text>
<text x="22.2" y="134.2">GND</text>
<text x="77.3" y="136.1">VS-</text>
<text x="51.8" y="141.2">T1IN</text>
<text x="74.5" y="141.2">T1OUT</text>
<text x="112.1" y="138.7">C10</text>
<text x="112.4" y="141.2">1uF 25V</text>
<text x="225.4" y="141.9">GND</text>
<text x="31.1" y="146.3">GND</text>
<text x="51.8" y="146.3">T2IN</text>
<text x="74.5" y="146.3">T2OUT</text>
<text x="106" y="148.8">GND</text>
<text x="169.5" y="145">GND</text>
<text x="51.8" y="151.4">R1OUT</text>
<text x="76.2" y="151.4">R1IN</text>
<text x="51.8" y="156.5">R2OUT</text>
<text x="76.2" y="156.5">R2IN</text>
<text x="66.7" y="162.4" transform="rotate(-90 66.7 162.4)">GND</text>
<text x="64.1" y="174.2">GND</text>
</g>
<g font-size="1.8" fill="#a90000">
<text x="65.8" y="26.6" transform="rotate(-90 65.8 26.6)">16</text>
<text x="47.8" y="30.5">1</text>
<text x="83.3" y="30.5">4</text>
<text x="47.8" y="38.1">3</text>
<text x="83.3" y="38.1">5</text>
<text x="83.3" y="43.2">2</text>
<text x="190.2" y="47.6" transform="rotate(-90 190.2 47.6)">14</text>
<text x="83.3" y="50.8">6</text>
<text x="159.5" y="48.8">1</text>
<text x="165.4" y="50.3" transform="rotate(-90 165.4 50.3)">2</text>
<text x="167.1" y="48.8">3</text>
<text x="171.6" y="52.1">1</text>
<text x="214.1" y="50">1</text>
<text x="220" y="51.5" transform="rotate(-90 220 51.5)">2</text>
<text x="221.8" y="50">3</text>
<text x="47.3" y="55.9">11</text>
<text x="82.8" y="55.9">14</text>
<text x="171.6" y="54.6">2</text>
<text x="171.6" y="57.1">3</text>
<text x="171.6" y="59.7">4</text>
<text x="209.2" y="59.7">15</text>
<text x="209.2" y="57.1">16</text>
<text x="47.3" y="61">10</text>
<text x="83.3" y="61">7</text>
<text x="171.6" y="64.8">6</text>
<text x="209.2" y="64.8">13</text>
<text x="47.3" y="66">12</text>
<text x="47.8" y="71.1">9</text>
<text x="82.8" y="66">13</text>
<text x="83.3" y="71.1">8</text>
<text x="171.6" y="67.3">7</text>
<text x="171.6" y="69.8">8</text>
<text x="209.2" y="69.8">11</text>
<text x="209.2" y="67.3">12</text>
<text x="171.6" y="72.4">9</text>
<text x="65.8" y="82.5" transform="rotate(-90 65.8 82.5)">15</text>
<text x="190.2" y="78.8" transform="rotate(-90 190.2 78.8)">5</text>
<text x="120.2" y="87.6">1</text>
<text x="126.7" y="84.6" transform="rotate(-90 126.7 84.6)">3</text>
<text x="110.2" y="96" transform="rotate(-90 110.2 96)">2</text>
<text x="126.7" y="92.2" transform="rotate(-90 126.7 92.2)">2</text>
<text x="113.8" y="101.6">3</text>
<text x="228.7" y="107.9">1</text>
<text x="65.8" y="111.1" transform="rotate(-90 65.8 111.1)">16</text>
<text x="110.2" y="108.7" transform="rotate(-90 110.2 108.7)">1</text>
<text x="228.7" y="110.5">2</text>
<text x="228.7" y="113">3</text>
<text x="47.8" y="114.9">1</text>
<text x="83.3" y="114.9">4</text>
<text x="165.2" y="119.4">4</text>
<text x="165.2" y="114.3">5</text>
<text x="165.2" y="116.8">9</text>
<text x="228.7" y="115.6">4</text>
<text x="228.7" y="118.1">5</text>
<text x="47.8" y="122.5">3</text>
<text x="83.3" y="122.5">5</text>
<text x="165.2" y="124.5">3</text>
<text x="165.2" y="121.9">8</text>
<text x="228.7" y="120.6">6</text>
<text x="228.7" y="123.2">7</text>
<text x="228.7" y="125.7">8</text>
<text x="83.3" y="127.6">2</text>
<text x="165.2" y="129.5">2</text>
<text x="165.2" y="127">7</text>
<text x="239.8" y="129.6" transform="rotate(-90 239.8 129.6)">9</text>
<text x="83.3" y="135.2">6</text>
<text x="165.2" y="134.6">1</text>
<text x="165.2" y="132.1">6</text>
<text x="47.3" y="140.3">11</text>
<text x="82.8" y="140.3">14</text>
<text x="171.2" y="138.5" transform="rotate(-90 171.2 138.5)">0</text>
<text x="47.3" y="145.4">10</text>
<text x="83.3" y="145.4">7</text>
<text x="47.3" y="150.5">12</text>
<text x="47.8" y="155.6">9</text>
<text x="82.8" y="150.5">13</text>
<text x="83.3" y="155.6">8</text>
<text x="65.8" y="167" transform="rotate(-90 65.8 167)">15</text>
</g>
<g font-size="1.8" fill="#0f0f0f">
<text x="137.4" y="44.3">MCP_DSR</text>
<text x="209.2" y="52.1">18 BAUD1</text>
<text x="36.2" y="55.8">MCP_RX</text>
<text x="89.8" y="55.8">RS232_TXD</text>
<text x="163.8" y="57">RXIR</text>
<text x="163.8" y="54.5">TXIR</text>
<text x="209.2" y="54.6">17 MCP_CD</text>
<text x="36.2" y="60.9">MCP_CTS</text>
<text x="36.2" y="65.9">MCP_TX</text>
<text x="89.6" y="65.9">RS232_RXD</text>
<text x="89.8" y="60.9">RS232_RTS</text>
<text x="212.5" y="64.7">MCP_RTS</text>
<text x="36.2" y="71">MCP_RTS</text>
<text x="89.8" y="71">RS232_CTS</text>
<text x="162.6" y="69.7">MCP_RX</text>
<text x="162.6" y="67.2">MCP_TX</text>
<text x="212.4" y="69.7">MCP_DTR</text>
<text x="212.5" y="67.2">MCP_CTS</text>
<text x="162.6" y="72.3">MCP_RI</text>
<text x="209.2" y="72.4">10 MCP_DSR</text>
<text x="133" y="81.2">MCP_RI</text>
<text x="95.2" y="87.5">RS232_RING</text>
<text x="221" y="112.9">TXIR</text>
<text x="149.2" y="116.7">RS232_RING</text>
<text x="149.2" y="119.3">RS232_DTR</text>
<text x="221" y="115.5">RXIR</text>
<text x="149.2" y="121.8">RS232_CTS</text>
<text x="149.2" y="124.4">RS232_TXD</text>
<text x="149.2" y="129.4">RS232_RXD</text>
<text x="149.2" y="132">RS232_DSR</text>
<text x="149.2" y="126.9">RS232_RTS</text>
<text x="149.2" y="134.5">RS232_DCD</text>
<text x="36.8" y="145.3">MCP_DSR</text>
<text x="90.9" y="145.3">RS232_DTR</text>
<text x="36.8" y="150.4">MCP_DTR</text>
<text x="36.8" y="155.5">MCP_CD</text>
<text x="90.7" y="155.5">RS232_DCD</text>
<text x="90.8" y="150.4">RS232_DSR</text>
</g>
<text font-size="1.8" fill="#009600" x="163.8" y="52">BAUD0</text>
</svg>
